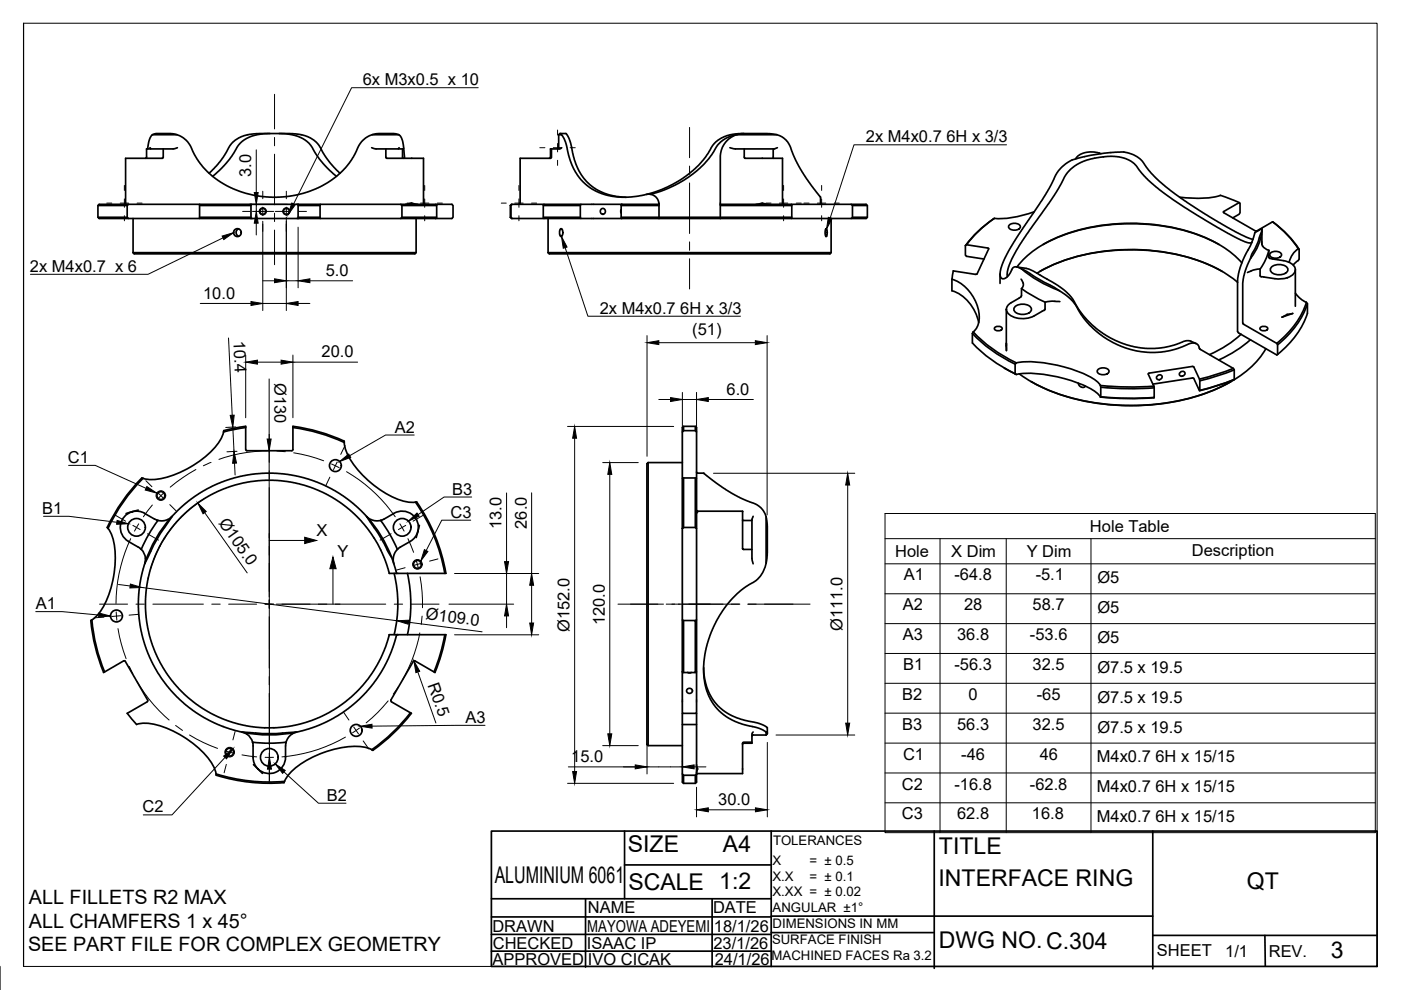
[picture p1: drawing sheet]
<svg xmlns="http://www.w3.org/2000/svg" width="297mm" height="210mm" viewBox="0 0 297 210" stroke-linecap="round" stroke-linejoin="round" font-family="sans-serif">
<!-- layer: Visible -->
<g fill="none" stroke="#000" stroke-width=".36">
<path d="M31.3 31.6l.3-1.9 .7-1.1h5.4l1.2 .6 .9 .9 2 3.6 1.3 1.8 1.9 1.8 1.8 1.3 2.6 1.4 2.6 1 4 .7 3.2 .1 2.3-.2 2.9-.6 2.7-1 2.2-1.2 2-1.4 1.9-1.7 1.7-2.4 1.2-2.5 1.2-1.4 1.6-.8h2.6a8.3 8.3 0 0 1 3.2 .1l.5 .6 .2 .7 .4 3.6M31.8 31.3l.1 .3M32.3 28.6l.8-.3h3.1l1.3 .3M34.6 31.6v1.8l-.2 .2h-7.8v9.5M37.6 31.3l-.9 .3h-5.6v1.8l-.2 .2M45.1 37.4l2.9-2.8 1.2-1.6 1.3-2.2 .9-.9 .9-.6 1.4-.5 3-.5 4.5 .1 2.1 .5 1.4 .8 1.2 1.1 1.3 2.2 1.2 1.6 2.9 2.8M57.2 28.3l-3.3 .1-1.4 .2-1.6 .5a6.2 6.2 0 0 0-3.1 3.5l-1.6 2.2-1.9 1.9M59.2 28.3l4.4 .2 1.6 .4 1.1 .7 1.3 1.2 1.2 2.1 1.2 1.6 2.1 2.2M78.8 31.3l.9 .3h5.6v1.8l.2 .2M78.9 28.6l1.3-.3h3.3l1.1 .3M81.8 31.6v1.8l.2 .2h7.8v9.5M84.6 31.3l-.1 .3"/>
<path d="M116.9 31.6v1.8l-.2 .2h-6.4v9.5M118.4 28.6a.5 .5 0 0 1 .8 .1l.7 1.4 .8 3.2 1 2.6 1.5 2.2 2 1.7 1.2 .8 1.6 .6 3.1 .6h2.5l3.8-.6h.7l.8 .4 .4 .4 .3 .6 .1 .7M118.4 28.6l.3-.3h1.3l.2 .3 .8 1.7 .6 2.8 .7 2.2 1.1 2 1.6 1.8 1.3 1 1.8 .9 2.5 .6 2.1 .2M118.4 28.6l.1 2.7-.3 .3M118.9 28.3l.1 .3M119.1 31.3l-.5 .3h-1.9v1.7l-.2 .2M154.7 31.3l1.2 .3h8.2l.7-.3M156.1 28.6l1.4-.3h5.2l2 .3M156.4 28.5l-1.7 .4-1.4 .8-1.1 1-.8 1.2a22.6 22.6 0 0 1-13.5 9.3M157.7 28.3l-2.8 .3-2.2 .8-1.5 1.3-1.6 2.6-1.2 1.5-2.5 2.1-1.7 1.3-2.6 1.4-2.3 .9-2.3 .7M157.8 31.6v1.8l.1 .2h3.7M161.6 33.6h.1"/>
<path d="M161.6 33.6h4.3v9.5M163.9 31.6l.1 2M229.9 33.2l-1.5 .4a7.8 7.8 0 0 0-5.4 5.2l-1.9 3.4-5.2 7.6-2.1 3.6-1.5 3.3-.3 1.3 .1 .7 .5 .4 .7-.2 .6-.6 .7-1.3 .4-.4h.6l1 .4M232.1 33.5l-1.7 .4-2.1 1-1.2 .9-1 1.1-2.6 4.6-5.9 8.3-2.1 3.3-1.7 3.5-.2 1.1v1M233.1 32.5a5 5 0 0 0-4.8 .8l-.2 .4M233.1 32.5l.3 .1M233.9 33.3l1.5-.2 1.7 .1 1.2 .3 1.3 .6 .9 .6 1.7 2.1 1.2 1.4 2.4 2 2.9 2.1 5.1 3.3 6.5 3.9 3.6 1.8 .8 .2h.7M234 33.2l-1.9 .3M235.5 32.4l1.4-.1a6.2 6.2 0 0 1 6.3 3.3l2.8 3 2.2 1.8 3.5 2.5 8.4 5.2 3 1.6 2.5 1.1M235.5 32.3l-5.6 .9M20.8 43.6h6.2M26.5 43.3h-.1"/>
<path d="M26.6 43.1l-.1 .2M27 46.1h-6.2l.2 .2h32.2M27.2 43.3l-.2 .3v2.5l.2 .2M28.2 53.6h60M28.2 46.3v7.3M42.3 46.3v-.2h10.9v.2M42.3 43.3v.3h10.9M42.3 43.6v2.5M50.6 48.5a.86 .86 0 0 0-.5 .8 .86 .86 0 0 0 .5 .8M53.2 46.3h10M53.2 43.3h10M53.2 43.3h-32.2l-.2 .3v2.5"/>
<path d="M53.2 43.3v2.8M63.2 43.3v3M63.2 46.3h21.8M63.2 43.3h4.7M63.2 46.1h4.7M63.2 43.6h4.7M85 43.3h-17.1v3M85.2 46.1h7.4l-.2 .2h-7.4zM85.2 43.6v2.5M87.2 43.1l-1.2 .2M87.3 43.1l1.3 .2M88.2 46.3v7.3l-.2 .2h-59.6l-.2-.2"/>
<path d="M89.8 43.1l.3 .2M92.4 43.3h-7.4l.2 .3h7.4M92.6 46.1v-2.5l-.2-.3h3.4l.3 .3v2.5l-.3 .2h-3.4M108.2 46.1l.3 .2h23.3M108.2 46.1l.4 .2M108.2 43.6h.1M108.2 43.6v2.5M108.6 43.3l-.3 .3v2.5M110.3 43.1l-.3 .2M115.2 46.1h7.8l.2 .2M115.2 43.6h7.8M115.3 43.3l-.1 .3v2.5l.1 .2"/>
<path d="M116.2 53.6h60M116.2 46.3v7.3M118.8 48.5l.3 .1 .2 .6-.1 .7-.2 .3-.3-.2-.1-.4zM123.2 43.3l-.2 .3v2.5M131.7 43.6h8M131.7 44.4l-.1 .3 .1 .5M131.8 43.3h-23.3l-.3 .3M131.8 43.3l-.1 .3v2.5l.1 .2M131.8 46.3h7.9M131.8 43.3h7.9M139.7 46.3h13M139.7 43.3v3"/>
<path d="M152.7 43.3v2.8h-21M152.7 46.3h29.8a1.74 1.74 0 0 0 1.4-.2h-3.2l-.2 .2M152.7 43.3h29.8a1.74 1.74 0 0 1 1.4 .3v2.5M152.7 43.6h15.2M160.3 43.3l1.3-.2 1.3 .2M165.9 43.1l.3 .2M167.8 43.3v3M167.9 46.1h-15.2v.2M174 43.1v-1.3l-2.2-2.7-1.7-2.6-1.4-2.5-1.3-3.2-.5-.8-.8-.8-1.4-.6h-8.6l-1.1 .5-.9 .7-.7 1-.5 1-.2 1.2v10.3M174 43.1l.2 .2M175.1 48.5l.3 .7-.2 1-.3-.6zM176.2 46.3v7.3l-.2 .2h-59.5l-.3-.2"/>
<path d="M180.5 43.3l.2 .3h3.2M180.7 43.6v2.5M201.8 59.2v2.5M201.8 59.2a8.7 8.7 0 0 1 5.6 9.4l-.6 1.3-.5 .5M202.1 57.4l4.8 .8M202.1 57.4l-.3 1.8M204.7 52.1v2l.2 .2 3.7 .6M204.7 52.1l.2-.2 4.5 .7M207.2 58.1l-.3 .1M209.5 52.6l.1 .2M209.6 52.8l-2.4 5.3M210.8 46.3l-.1 .1a24.2 24.2 0 0 0-6 5.7"/>
<path d="M212 58.1v2M213.9 47.8a1.54 1.54 0 0 1 2.4 .3 1.45 1.45 0 0 1-2.5 0zM215.5 56.6l2.8 .5 6.4 3.7 1.3 1 1.2 1.2 1.7 2.8 2.6 3 3 2.3 2.8 1.4 3.1 1 2.9 .4 3.5-.2 2-.5 2.8-1 .8 .1 1.2 .5M216.5 59.2l.4 .8M216.6 57l1.8 1M216.6 57a26 26 0 0 0 8 4.6M218.4 58l6.2 3.7M219.3 44.9a20.8 20.8 0 0 1-8.5 1.4 24.2 24.2 0 0 0-5.9 5.6M219.9 57.9a40.8 40.8 0 0 1 25.3-4.7 33.1 33.1 0 0 1 17.2 6.6M220.4 57.6a42 42 0 0 1 25.7-4.2 36.8 36.8 0 0 1 13.1 4.2M221.1 51.9a41.6 41.6 0 0 1 28.6-3.4 33 33 0 0 1 8.8 3.4M258.8 41.4a20.4 20.4 0 0 1-8.7 .4"/>
<path d="M258.8 41.4l3.9 1.6M259.4 44.9l3.3-1.9 .2 .1v2l-.2 .3-1.3 .8M259.4 45.1l6.7 3.9M259.4 44.9v.2M262.4 59.9v10.4l.7 .6M263.3 55.7a25.6 25.6 0 0 0-13.3-7.2 41.8 41.8 0 0 0-27.9 2.8 18.8 18.8 0 0 0-6.5 5.3M264.6 53l-.9 1.8-.8 2-.5 2.1v1M264.6 53l.9-1.9 .5-1.8 1.5-.8v.6l-.3 .7a13.9 13.9 0 0 1-1.8 4.2l-1.3 3.2-.5 2.1-.1 9.2 .1 .2 7.1 4.1 .2 .3v2.1l-.2 .1-7.6-4.4M266.2 48.9h.3M267.2 57v1.5l.8 .2M267.5 51.3l.1 .7a1.83 1.83 0 0 0 1.4 1.1v1.5l.2 .2M267.5 49.1a10.9 10.9 0 0 1-2.3 5.6"/>
<path d="M267.5 48.6v3.2M269 53.1l-.6 1.7-1.2 2.2-1.2 .2-1.5 .6M269.3 54.8l.4 .1M269.3 53.7a1.54 1.54 0 0 1 2.4 .3 1.45 1.45 0 0 1-2.5 0zM269.5 56.7a2.45 2.45 0 0 1 3.5 .3 1.53 1.53 0 0 1-1.8 1.3 1.53 1.53 0 0 1-1.9-1.3zM269.7 54.9a8.4 8.4 0 0 1 4.1 1 1.48 1.48 0 0 1 .8 1.4 1.48 1.48 0 0 1-1.1 1.3l-1.6 .5a11.6 11.6 0 0 1-4-.4M269.8 47a22.5 22.5 0 0 1 5.5 5.8M270 47.2l-.2-.2-3.3 2M270 47.1a22.7 22.7 0 0 1 5.5 5.8M274.6 57.2v7.7M275.3 52.8l.1 .1M275.3 52.8l-1.2 1.1-.8 1.7"/>
<path d="M275.4 52.9v2l-1.2 1.3M201.8 61.7a8.9 8.9 0 0 1 5.7 6.7M206.2 70.7v2a29.8 29.8 0 0 0 9 6.5M206.2 70.7a29.8 29.8 0 0 0 9 6.5M206.3 70.4l-.1 .3M206.3 70.4a29.6 29.6 0 0 0 9.2 6.5M210.9 69.5l.8-.3a.6 .6 0 0 1 .7 .6l-.7 .3a.6 .6 0 0 1-.8-.6zM212.9 78l2.6 1.4M213.4 72.8v1.5zM213.4 65.6v7.8M214.4 64.2l-.6 .5-.4 .9M215.1 65.1a2.45 2.45 0 0 1 3.6 .3 1.53 1.53 0 0 1-1.9 1.3 1.53 1.53 0 0 1-1.8-1.3z"/>
<path d="M215.5 79.4l-.3-.1v-2.1l.1-.1a14.1 14.1 0 0 1 6.8-.1 25 25 0 0 1 10.6 3.9l.6 .8 1 .1 5.2 .3 5.2-.2M215.5 79.4a26.8 26.8 0 0 1 13.4 1.9l2.6 1.3a4.7 4.7 0 0 1 1.8 1.6M216.6 61.2l-.1 1.7-2.1 1.3M216.9 60a1.13 1.13 0 0 1-.3 1.2l2.3 1.5 2.7 1.4 1.2-.2h1.9M221.6 64.1v1.5l-.6 .4a6.1 6.1 0 0 1-6.1 1.2 2.14 2.14 0 0 1-1.5-1.6M224.6 61.7l1.5 1 1.2 1 2.6 3.9 1.9 2.1 2.1 1.7 2.2 1.3 3.7 1.4 2.1 .5 1.9 .1h2.2l1.8-.3 2-.6 2.6-1h1.1l.5 .3 .4 1 7.1 4 .2 .3v2.1l-.2 .1M232.7 78.4a1.54 1.54 0 0 1 2.4 .3 1.45 1.45 0 0 1-2.5 0zM243.6 79.1l9.4-1.4 1.3 2.7 .1 2.4-1.4-2.7-8.6 1.3M243.6 79.1l-.1 .2 1.1 2.6M245.4 79.7a.54 .54 0 0 1 .6-.2 .54 .54 0 0 1 .4 .6 .55 .55 0 0 1-.8 .4 .55 .55 0 0 1-.2-.8zM250.2 79a.54 .54 0 0 1 .7-.3 .54 .54 0 0 1 .3 .7 .55 .55 0 0 1-.8 .4 .55 .55 0 0 1-.2-.8zM261.5 78.1l-3.1 1.1-4.1 1.2"/>
<path d="M261.7 78.4l-4 1.4-3.3 .9M263.1 70.9a23.2 23.2 0 0 1-6.7 4.3M265.1 72a25.8 25.8 0 0 1-6.7 4.3M267.2 69.5l.8-.3a.6 .6 0 0 1 .7 .6l-.7 .3a.6 .6 0 0 1-.8-.6zM268.4 73.9a22.6 22.6 0 0 1-12 9.2 48.2 48.2 0 0 1-36.3-1.4l-4-2.4M272.9 66.6l-1.1 .6 2.3-.7-1.1 .1M274.6 62.2l1.1 1.1 1.4 1a5.1 5.1 0 0 1-.6 4 20.2 20.2 0 0 1-5.6 6.8M277 64.1a18.7 18.7 0 0 1-6.3 8.7M277.2 64.4a18.8 18.8 0 0 1-6.3 8.7M47.4 91.6v-.3l.7-.2 4-.7v4.9l.3 .3h9.4l.3-.3v-4.9a34.6 34.6 0 0 1 10.9 3.2v.2M47.4 91.6a11.8 11.8 0 0 1-4.9 6 19.3 19.3 0 0 1-10.6 4.1l-1.6-.3M52.1 90.6l-4.7 1"/>
<path d="M62.1 90.6a37.8 37.8 0 0 1 10.9 3.2M73 93.8a11.8 11.8 0 0 0 3.8 6.8 19.3 19.3 0 0 0 9.7 5.9l1.8-.1a36.4 36.4 0 0 1 6.2 15.2M137.4 98.1v60M137.4 98.1l-.2 .2v59.5l.2 .3h7.3M137.4 98.1h7.3M144.7 91.6l.2-.3h2.5l.3 .3v9.8M144.9 90.4v.9M147.4 90.4v.9M147.7 91.6v-1l-.3-.2h-2.5l-.2 .2v10.8M218.6 80.9a45.5 45.5 0 0 0 28.8 4.6 38.2 38.2 0 0 0 13.6-4.6M228.6 81.2l.1 .4 .5 .4 .5 .1 .4-.2M233.3 81.8v2.4"/>
<path d="M233.3 84.2l6.2 .3 5.2-.2M233.4 84.1l6.2 .3 5.1-.1M233.4 82.1l6.2 .3 5.1-.2M244.6 81.9l.1 2.4M261.5 80.6l-3.1 1.1-4.1 1.1M261.7 80.4l-4 1.5-3.3 .9M22.7 111.8l.2 .2M22.9 112a11.8 11.8 0 0 1 1.5 7.7 19.3 19.3 0 0 1-3.7 10.7l-1.2 1M28 108.5a3.4 3.4 0 0 0-2.5 2.9 3.4 3.4 0 0 0 1.7 3.4l2.1 1.2M28 108.5l-1.3 .4M28 108.5h.1M28 108.5l1.4-.1 1.3 .4"/>
<path d="M29.3 108.2l-1.3 .3M29.3 116l.5 .3M29.8 116.3l.2 .2M30 116.5l.6 1 .2 .9M30.1 101.3l.2 .1a37.7 37.7 0 0 0-7.4 10.6M30.1 101.3a38 38 0 0 0-7.4 10.5M30.6 108.9l2.7 1.4M30.8 118.4l-.1 1.1M32 116.9l-1.3 2.5-.8 2.9-.4 2.8-.2 3.7 .2 2.2 .6 3.4 .9 3.1 1.4 3.3 1.1 1.9 2 2.9 2 2.2 2.5 2.2 2.6 1.7 2.8 1.6 2.8 1.1 3.2 .9M33.2 110.3l.3 .1M33.5 110.3a29.5 29.5 0 0 0-3.6 6.2M33.9 115.8l-1.2 2.6-1 2.9-.6 2.8-.3 3.1 .1 3.1 .4 2.8 .6 2.5 1 2.6 1 2.3 1.7 2.6 1.4 1.8 2.4 2.6 2.3 1.8 2.3 1.5 2.4 1.3 2.9 1.1 4.5 .9 4.8 .2 4.5-.7 4.5-1.4 3.2-1.7 2.4-1.7 2.3-2 1.6-1.7 1.9-2.5 1.3-2.3 1.4-3.1 .8-2.6h12a38.6 38.6 0 0 1-2.3 8l-4.2-2.5"/>
<path d="M33.9 115.8l2.1-3.4 2.1-2.5 3.4-2.9 3.2-2.1 3.5-1.5 3.5-1 4-.6 3.8 .1 3.9 .7 3.2 1 3.8 1.8 3.1 2.1 3.1 3 2.7 3.6 2 3.7 1.2 3.8h1.6M36.4 109.6l3.5-3.3 2.2-1.6 3-1.7 2.5-1 3.4-1 2.1-.4 3.1-.3 3.7 .1 2.7 .5 2.7 .7 3 1.1 2.9 1.4 2.3 1.6 2 1.6 2.3 2.3M36.4 109.6l-2.8 4.1-1.6 3.2M36.4 109.5a27.8 27.8 0 0 0-5.7 9.9M36.5 109.5l-.3 .2a2.94 2.94 0 0 1-2.7 .6M77.7 109.5l.3 .2a2.95 2.95 0 0 0 2.7 .6 29.8 29.8 0 0 1 3.5 6.2M77.8 109.6l.8 1.2a46.6 46.6 0 0 1 4.2 7l.5 1.1 .8 2.7M77.8 109.5a27.8 27.8 0 0 1 5.2 8.6M80.9 110.3l-.2 .1M83.5 108.9l-2.5 1.4M83.6 108.8a3.4 3.4 0 0 1 3.7 .3 3.4 3.4 0 0 1 1.3 3.5M84.2 116.5a2.84 2.84 0 0 0-.8 2.7l.1 .3"/>
<path d="M84.4 116.3l-.2 .2M88.1 106.5a37.7 37.7 0 0 1 6.2 15.1M88.6 112.7l-.4 1.3M88.6 112.7h.1M88.6 112.7l-.4 .8-.8 1-3 1.8M88.9 111.4l-.3 1.3M144.7 101.4l.2-.1v10.5l-.2 .2zM144.7 112v19.4M144.9 111.8h2.5l.3 .2v19.4M144.9 101.3h2.5M147.4 111.8v-10.5l.3 .1v10.6M147.7 108.2l.2 .3-.2 .4"/>
<path d="M147.7 100.1l.2 .2M147.7 108.2l.2 .2M147.9 100.3h1.3l2.7 2.2 3.1 2 2.2 1.2 3.3 1.3 1.2 1.1 .7 1.5v9.8l-.2 .8-.6 1.4-1 1.2-2.4 1.6-1.8 1.4-2.2 2.3-1.6 2.3-1.3 2.5-1 2.5-.8 3.3-.3 2.5v2.4l.6 2.8 .9 2 1.4 1.9 1.9 1.6 1.9 1.1 2 .7 2.5 .5 1.4 .6 .6 .5v.5M147.9 108.4l9.5 .1M157.4 108.5v7.9l2 .1M157.4 110.3l2 .1M157.4 108.5h.1M159.7 109.5l-.3 .6v8.4l.3 1M162.4 109.6l.3 2v5.6l-.3 2.2M83.6 121.6a27.3 27.3 0 0 1 0 13M84.1 121.6h10.5M84.4 134.6h-.3l-1.2 3.7-2.1 4.2-2.1 3-2.6 2.8-2.8 2.3-3.2 2-3.4 1.5-3.9 1.2"/>
<path d="M86.4 121.6a30 30 0 0 1 0 13M94.3 134.6a37.7 37.7 0 0 1-2.3 7.8M144.7 131.4l.2 .2v11l-.2-.1zM144.9 131.6h2.5v11h-2.5M147.4 131.6l.3-.2v11.1l-.3 .1M26.2 140.1l-4.2 2.5a35.6 35.6 0 0 1-2.7-11.1l.2-.1a38 38 0 0 0 2.7 11M26.2 140.1l.4 .1 4.7 8.4-4.3 2.6M27 151.2l2 2.4a10.9 10.9 0 0 1 7.6 1.3 19.5 19.5 0 0 1 8.7 7.7l.5 1.5M51.3 155.2l.3 .1a2.97 2.97 0 0 1 2 2.1M51.4 155.3h1.5a67.8 67.8 0 0 0 9.9 0M51.4 155.2a27.8 27.8 0 0 0 11.4 0M53.6 157.4v.2"/>
<path d="M53.6 157.6l.1 .5M53.7 158.2v2.4M60.5 158.2v2.4M60.6 157.4a29.5 29.5 0 0 1-7 0M60.6 157.4v.7M61.9 155.7l-.7 .5-.5 1.2M62.9 155.2l-1.1 .5M78.8 159l.3 .1M78.8 158.9a11.8 11.8 0 0 0-7.8-.1 19.3 19.3 0 0 0-9.9 5.6l-.8 1.3M82.9 148.4l.1 .4M83 148.8l4 2.3M87 151.1l.2 .1"/>
<path d="M87 151.1a37.7 37.7 0 0 1-8.2 7.9M87.2 151.2a38 38 0 0 1-8.2 7.9M88 140.1l-.4 .1-4.7 8.2M144.7 142.5v8.7h3v-8.7M144.7 151.2v14.6l.2 .3M144.7 153.6h3M145.8 142.6l.2 .1 .6-.1M147.7 151.2v14.6l-.3 .3M149.2 141.6l.2 2.5 .5 1.8 1.1 2.3 1.2 1.4 1.5 1.3 2.5 1.3 1.7 .5 2.8 .6 1.3 .5 .7 .5v1.1l-.3-.1M159.4 157.4h-1.8l-.2 .1v5.5M159.7 155.2l-.3 .4v2h-1.7l-.3 .2M162.4 155.8h-2.7l-.3 .3"/>
<path d="M162.7 155.4l-.3 .4M45.8 164.1v.1a34.1 34.1 0 0 0 14.4 1.7l.1-.2M45.8 164.1a37.8 37.8 0 0 0 14.5 1.6M53.7 160.6l.2 1.3 .8 1.1M53.7 162.1l1 1M54.7 163.1l.9 .9M60.5 160.6a3.4 3.4 0 0 1-2.1 3.1 3.4 3.4 0 0 1-3.7-.7M144.7 164.1l.2 .3v1.7M144.9 164.4h2.5M144.9 166.1h2.5M147.7 162.1l.2 .9-.2 1M147.7 164.1l-.3 .3v1.7"/>
<path d="M157.4 163.1v.9h-9.5l-.2 .3M157.4 163v.1"/>
<circle cx="50.3" cy="49.3" r=".82"/>
<circle cx="55.7" cy="44.8" r=".62"/>
<circle cx="60.7" cy="44.8" r=".62"/>
<circle cx="127.8" cy="44.8" r=".59"/>
<circle cx="71.1" cy="98.7" r="1.26"/>
<circle cx="28.9" cy="111.8" r="1.87"/>
<circle cx="34.1" cy="105.1" r=".84"/>
<circle cx="85.3" cy="111.8" r="1.87"/>
<circle cx="88.5" cy="119.7" r=".84"/>
<circle cx="24.7" cy="130.6" r="1.26"/>
<circle cx="48.7" cy="159.5" r=".84"/>
<circle cx="75.5" cy="154.9" r="1.26"/>
<circle cx="146.2" cy="146.5" r=".59"/>
<circle cx="57.1" cy="160.6" r="1.87"/>
</g>
<!-- layer: Visible Narrow -->
<g fill="none" stroke="#000" stroke-width=".21">
<circle cx="55.7" cy="44.8" r=".77"/>
<circle cx="60.7" cy="44.8" r=".77"/>
<circle cx="34.1" cy="105.1" r="1.03"/>
<circle cx="88.5" cy="119.7" r="1.03"/>
<circle cx="48.7" cy="159.5" r="1.03"/>
</g>
<!-- layer: TITLEBLOCK -->
<g fill="none" stroke="#000" stroke-width=".36">
<path d="M104.2 176.2h187.8v28.7h-187.8zM132.4 176.2v14.4M163.5 176.2v28.7M198.1 176.2v29.1M244.4 176.2v29.2M104.2 190.6h59.3M104.2 194.4h59.3M104.2 198.1h59.3M124.1 190.6v14.4M132.4 183.4h31.1M151 190.6v14.4M163.5 194.2h80.9"/>
<path d="M163.5 197.7h34.6M244.4 198.3h47.6M268.2 198.3l.1 6.5M104.2 201.7h59.3"/>
</g>
<!-- layer: Smart Centers -->
<g fill="none" stroke="#000" stroke-width=".21">
<path d="M58.2 20v7.3M26.4 39.3v1.1M58.2 29.1v1.8M58.2 32.7v10.7M90 39.3v1.1M110 39.3v1.1M114.4 31.3h1.1M117.3 31.3h1.8M118.2 27.6v1M118.2 30.4v1.8M118.2 34v1.1M120.9 31.3h1.1"/>
<path d="M146.2 27v6.4M146.2 35.2v1.8M146.2 38.8v10.7M166.1 39.3v1.1M174.2 39.3v1.1M22.6 43.1h1.1M25.5 43.1h1.8M26.4 42.2v1.8M26.4 45.7v1.1M29.1 43.1h1M51.4 44.8h1.6M54.8 44.8h3.2"/>
<path d="M55.7 40.5v1.6M55.7 43.9v1.8M55.7 47.5v1.6M58.2 45.2v1.8M58.2 48.8v7.3M58.4 44.8h3.2M60.7 40.5v1.6M60.7 43.9v1.8M60.7 47.5v1.6M63.4 44.8h1.6M86.3 43.1h1.1M89.2 43.1h1.7"/>
<path d="M90 42.2v1.8M90 45.7v1.1M92.7 43.1h1.1M106.3 43.1h1M109.1 43.1h1.8M110 42.2v1.8M110 45.7v1.1M112.7 43.1h1.1M146.2 51.3v1.8M146.2 54.9v6.4M162.4 43.1h1.1M165.2 43.1h1.8"/>
<path d="M166.1 42.2v1.8M166.1 45.7v1.1M168.8 43.1h1.1M170.5 43.1h1M173.3 43.1h1.8M174.2 42.2v1.8M174.2 45.7v1.1M176.9 43.1h1M41.5 99.6l-2.8 1.7-2.6 2M44.7 98l-1.6 .8M56.9 95.6h-1.2a30.8 30.8 0 0 0-9.3 1.8M57.1 92.1v5.9"/>
<path d="M57.1 99.8v1.8M58.7 95.6l1.8 .2M62.3 96a31 31 0 0 1 6.3 1.7M70.3 98.4l1.6 .7M71.5 98l-.8 1.6M73.2 94.5l-1 1.8M24.3 109.1l2.3 1.4M27.7 114.2a32.8 32.8 0 0 0-3.1 13.7M28.2 111.4l1.5 .9M29.4 111.1l-.9 1.5M30.9 101.9l1.3 1.3M31.3 113.2l2.3 1.3"/>
<path d="M32.3 107.1l-1.9 2.5M33.5 104.5l1.3 1.2M34.8 104.5l-1.3 1.2M36 107l1.3 1.3M57.1 103.4v10.7M57.1 115.9v1.8M57.1 119.5v5.9M69.9 101.2l-.9 1.8M73.5 100a32.4 32.4 0 0 1 10.3 9.6M82.9 113.2l-2.3 1.3M84.8 111.1l.9 1.5M86 111.4l-1.5 .9"/>
<path d="M86.5 114.2l1.2 2.9M88.2 118.8l.5 1.7M89.3 119.4l-1.7 .5M89.9 109.1l-2.3 1.4M92.9 118.5l-1.8 .5M21.1 128.1h6M22 130.8l-2 .2M24.6 129.7l.2 1.8M25 133.3a32.7 32.7 0 0 0 1.7 6.4M25.6 130.5l-1.8 .2M28.8 128.1h1.8M29.4 130.3l-2 .1"/>
<path d="M32.4 128.1h10.7M44.9 128.1h1.8M48.5 128.1h5.9M56.2 128.1h1.8M57.1 127.2v1.8M57.1 130.8v10.9M59.8 128.1h5.9M67.5 128.1h1.8M71.1 128.1h10.7M83.6 128.1h1.8M85.9 120.4l-1.8 .5M87.1 128.1h6"/>
<path d="M89 134.2l-.2 1.2a32.2 32.2 0 0 1-3.5 8.8M89.1 122.3a31.8 31.8 0 0 1 .5 6.6M89.5 130.6l-.2 1.8M131 128.1h9.7M141.2 128.1h15.7M158.5 128.1h13.2M27.4 141.3l.8 1.6M29 144.5l.7 1a31.7 31.7 0 0 0 6.2 7.2M37.2 153.8l1.5 1.1M40.2 155.8a31.8 31.8 0 0 0 5.9 2.9M47.8 159.2l1.8 .5M48.9 158.6l-.4 1.7"/>
<path d="M49.8 155.1l-.4 1.8M57.1 143.4v1.8M57.1 147v10.9M57.1 159.7v1.8M72.8 151l1.2 1.7M73.2 156.3a32.1 32.1 0 0 1-13.4 4.2M75 154.1l1 1.5M76.2 154.4l-1.4 1M77 157.1l1.2 1.7M82.3 148.6a30.3 30.3 0 0 1-4.7 4.7M84.4 145.7l-1 1.5M48 162.1l-.5 1.7"/>
<path d="M51.3 160.1l3.1 .4M57.1 163.3v2.7M58 160.6h-1.8"/>
</g>
<!-- layer: FD_Dimensions -->
<g fill="none" stroke="#000" stroke-width=".21">
<path d="M54.3 31.8v9M52.8 43.3h8.1M53.5 44.8h2.3M54.3 43.3v1.5M54.3 47.3v2.5M55.7 59.5h2.5M55.7 46.9v18.9M60.7 46v19.8M60.7 59.5h2.5M63.2 48.2v12.8M65.7 59.5h9.1M42.5 64.3h10.7"/>
<path d="M48.5 71.7l.7 16.3M52.1 75.3v13.3M54.6 76.8h5M55.7 64.3h5M62.1 75.3v13.3M62.1 76.8h13.7M63.2 64.3h2.5M137.2 71.2v25.5M139.7 72.7h20.4M162.6 71.2v38M49.4 90.5l.2 5.2M49.7 98.2l.1 2.5"/>
<path d="M50 90.5l-2.1 .1M50.2 95.7l-2.1 .1M57.1 80.3v12.8M57.1 95.6v65M120.3 90.4h22.5M121.8 92.9v70.7M127.8 98.1h7.5M139.7 84.7h2.5M144.7 83.2v80.9M144.7 84.7h3M147.7 83.2v78.6M150.2 84.7h9.5"/>
<path d="M43.2 105.8a26.3 26.3 0 0 0-11.3 14.8M43.4 108.7l9 12.8M107.4 104.5v14.6M112.7 104.5v17.1M129.3 100.6v55M151.3 100.3h29.9M179.7 102.8v50.5M25.1 123.9l2.5 .3M30.1 124.6l54 7M86.6 131.9l15.6 2.1M95.2 128.1h13.7M96.4 121.6h17.8"/>
<path d="M96.4 134.6h17.8M107.4 121.6v6.5M107.4 130.6v2.5M112.7 124.1v8M88.6 142.5l3.8 10.8M127.8 158.1h7.5M137.2 157.7v6.4M162.7 157.4v15.8M164.5 155.8h16.7M57.1 163.1v2.5M120.3 166.1h22.5M120.5 162.6h24.2"/>
<path d="M147.2 162.6h2.5M147.7 166.9v6.3M150.2 171.7h10"/>
</g>
<g fill="#000" stroke="#000" stroke-width=".21">
<path d="M54.3 44.8l.4 2.5h-.8zM53.9 40.8h.8l-.4 2.5zM58.2 59.1l2.5 .4-2.5 .4zM63.2 59.5l2.5-.4v.8zM53.2 63.9l2.5 .4-2.5 .5zM52.1 76.8l2.5-.4v.8zM59.6 76.4l2.5 .4-2.5 .4zM60.7 64.3l2.5-.4v.9zM137.2 72.7l2.5-.5v.9zM160.1 72.2l2.5 .5-2.5 .4zM48.8 88.1l.9-.1-.3 2.5zM49.6 95.7l.5 2.5h-.8z"/>
<path d="M56.6 93.1h.9l-.4 2.5zM121.8 90.4l.4 2.5h-.8zM142.2 84.3l2.5 .4-2.5 .4zM147.7 84.7l2.5-.4v.8zM41.9 106.7l1.8 1.8-.6 .4zM107 119.1h.8l-.4 2.5zM129.3 98.1l.4 2.5h-.8zM179.7 100.3l.4 2.5h-.8zM27.6 123.8l2.5 .8-2.6 .1zM84.1 131.6l2.6-.1-.1 .8zM107.4 128.1l.4 2.5h-.8zM112.3 132.1h.8l-.4 2.5z"/>
<path d="M112.7 121.6l.4 2.5h-.8zM87.8 140.1l1.2 2.2-.8 .3zM128.9 155.6h.8l-.4 2.5zM179.3 153.3h.8l-.4 2.5zM57.1 160.6l.5 2.5h-.9zM121.4 163.6h.8l-.4 2.5zM134.7 162.2l2.5 .4-2.5 .4zM144.7 162.6l2.5-.4v.8zM147.7 171.7l2.5-.4v.8zM160.2 171.3l2.5 .4-2.5 .4z"/>
</g>
<!-- layer: BORDER -->
<path d="M5 4.9h287v200h-287" fill="none" stroke="#000" stroke-width=".21"/>
<path d="M5 4.9v200M0 204.9v5" fill="none" stroke="#000" stroke-width=".25"/>
<!-- layer: Hole Notes -->
<path d="M47.1 50.1l2.4-.8-2 1.5zM61.9 43l.7 .4-1.5 2.1zM119 50.1l1.2 2.3-.8 .2zM175.6 46.1l.8 .2-1.2 2.3z" fill="#000" stroke="#000" stroke-width=".21"/>
<path d="M101.4 18.6h-26.9l-12.2 24.6M213.4 30.7h-32.3l-5.1 15.5M47.3 50.4l-15.9 7.8h-24.9M119.8 52.5l4.9 14.5h32.3" fill="none" stroke="#000" stroke-width=".21"/>
<!-- layer: Origin Marker -->
<path d="M57.1 113.1v13.5M57.1 114.6h7.5M58.6 128.1h13.5M70.6 120.6v7.5" fill="none" stroke="#000" stroke-width=".21"/>
<path d="M64.6 113.9l2.5 .7-2.5 .6zM70.6 118.1l.7 2.5h-1.4z" fill="#000" stroke="#000" stroke-width=".21"/>
<!-- layer: Hole Tables -->
<g fill="none" stroke="#000" stroke-width=".21">
<path d="M187.6 108.9h104v67.6h-104zM187.6 114.2h104M187.6 119.5h104M199.3 114.2v62.3M213.3 114.2v62.3M231.3 114.2v62.3M187.6 125.9h104M187.6 132.2h104M187.6 138.5h104M187.6 144.9h104M187.6 151.2h104M187.6 157.6h104"/>
<path d="M187.6 163.9h104M187.6 170.2h104"/>
</g>
<!-- layer: HoleIds -->
<path d="M72 97.9l1.9-1.6 .5 .7zM24.8 110.3l2.4 .8-2.5 .1zM31.1 103.2l2.2 1.4-2.5-.7zM86.6 110.5l1.8-1.7 .5 .6zM90 116.5l.7 .4-1.5 2zM21 130l2.5 .6-2.6 .2zM76.4 154l2.5-.4v.8zM47.4 160.3l2-1.6-1.4 2.2zM58.4 162l2.1 1.4-.6 .6z" fill="#000" stroke="#000" stroke-width=".21"/>
<path d="M14.5 98.7h5.7l10.8 4.8M87.8 92.2h-6.1l-7.6 4.4M9.2 109.5h5.4l10.2 1.2M99.8 110.3h-6.1l-3.3 6.4M100 105.4h-5.9l-5.5 3.7M7.6 129.7h5.6l7.8 .7M102.8 153.8l-23.9 .2M47.7 160.6l-11.2 12.2h-6.1M60.2 163.7l7.3 6.6h5.9" fill="none" stroke="#000" stroke-width=".21"/>
<g font-size="4.9">
<text x="133.1" y="180.7">SIZE</text>
<text x="153.3" y="180.7">A4</text>
<text x="199.1" y="181">TITLE</text>
<text x="104.9" y="187.3">ALUMINIUM 6061</text>
<text x="133.2" y="188.7">SCALE 1:2</text>
<text x="199" y="188">INTERFACE RING</text>
<text x="264.4" y="188.6">QT</text>
<text x="199" y="201">DWG NO.C.304</text>
<text x="282.2" y="203.2">3</text>
</g>
<g font-size="4.2">
<text x="6.1" y="191.6">ALL FILLETS R2 MAX</text>
<text x="6.1" y="196.7">ALL CHAMFERS 1 x 45°</text>
<text x="5.9" y="201.7">SEE PART FILE FOR COMPLEX GEOMETRY</text>
</g>
<g font-size="3.5">
<text x="76.9" y="18.1">6x M3x0.5 x 10</text>
<text x="183.6" y="30.2">2x M4x0.7</text>
<text x="200.7" y="30.2">6H x 3/3</text>
<text x="53.3" y="37.5" transform="rotate(-90 53.3 37.5)">3.0</text>
<text x="6.3" y="57.7">2x M4x0.7 x 6</text>
<text x="69.1" y="58.5">5.0</text>
<text x="43.1" y="63.3">10.0</text>
<text x="127.1" y="66.5">2x M4x0.7</text>
<text x="144.2" y="66.5">6H x 3/3</text>
<text x="146.8" y="70.9">(51)</text>
<text x="49.5" y="72.2" transform="rotate(87 49.5 72.2)">10.4</text>
<text x="68.2" y="75.7">20.0</text>
<text x="58.2" y="81.2" transform="rotate(90 58.2 81.2)">Ø130</text>
<text x="154.1" y="83.7">6.0</text>
<text x="83.7" y="91.8">A2</text>
<text x="14.4" y="98.2">C1</text>
<text x="95.9" y="104.9">B3</text>
<text x="9" y="109">B1</text>
<text x="46.2" y="110.8" transform="rotate(55 46.2 110.8)">Ø105.0</text>
<text x="67.1" y="113.6">X</text>
<text x="95.5" y="109.8">C3</text>
<text x="106.4" y="112.1" transform="rotate(-90 106.4 112.1)">13.0</text>
<text x="111.7" y="112.1" transform="rotate(-90 111.7 112.1)">26.0</text>
<text x="231.1" y="112.8">Hole Table</text>
<text x="71.6" y="118.1">Y</text>
<text x="189.8" y="118.1">Hole</text>
<text x="201.7" y="118.1">X Dim</text>
<text x="217.7" y="118.1">Y Dim</text>
<text x="252.7" y="117.8">Description</text>
<text x="191.7" y="123.1">A1</text>
<text x="202.4" y="123.1">-64.8</text>
<text x="219.6" y="123.1">-5.1</text>
<text x="232.7" y="123.6">Ø5</text>
<text x="7.6" y="129.2">A1</text>
<text x="90.2" y="131.3" transform="rotate(7 90.2 131.3)">Ø109.0</text>
<text x="191.4" y="129.4">A2</text>
<text x="204.4" y="129.4">28</text>
<text x="218.9" y="129.4">58.7</text>
<text x="232.7" y="130">Ø5</text>
<text x="120.7" y="134" transform="rotate(-90 120.7 134)">Ø152.0</text>
<text x="128.2" y="132.6" transform="rotate(-90 128.2 132.6)">120.0</text>
<text x="178.6" y="133.8" transform="rotate(-90 178.6 133.8)">Ø111.0</text>
<text x="191.4" y="135.7">A3</text>
<text x="202.9" y="135.7">36.8</text>
<text x="218.4" y="135.7">-53.6</text>
<text x="232.7" y="136.3">Ø5</text>
<text x="191.5" y="142.1">B1</text>
<text x="202.4" y="142.1">-56.3</text>
<text x="218.9" y="142.1">32.5</text>
<text x="232.7" y="142.6">Ø7.5 x 19.5</text>
<text x="90.6" y="145.2" transform="rotate(71 90.6 145.2)">R0.5</text>
<text x="191.3" y="148.4">B2</text>
<text x="205.4" y="148.4">0</text>
<text x="219.8" y="148.4">-65</text>
<text x="232.7" y="149">Ø7.5 x 19.5</text>
<text x="98.7" y="153.3">A3</text>
<text x="191.3" y="154.7">B3</text>
<text x="202.9" y="154.7">56.3</text>
<text x="218.9" y="154.7">32.5</text>
<text x="232.7" y="155.3">Ø7.5 x 19.5</text>
<text x="121.1" y="161.6">15.0</text>
<text x="191.5" y="161.1">C1</text>
<text x="203.8" y="161.1">-46</text>
<text x="220.4" y="161.1">46</text>
<text x="232.6" y="161.6">M4x0.7 6H x 15/15</text>
<text x="191.2" y="167.4">C2</text>
<text x="202.4" y="167.4">-16.8</text>
<text x="218.4" y="167.4">-62.8</text>
<text x="232.6" y="167.9">M4x0.7 6H x 15/15</text>
<text x="30.2" y="172.3">C2</text>
<text x="69.3" y="169.8">B2</text>
<text x="152.3" y="170.7">30.0</text>
<text x="191.2" y="173.8">C3</text>
<text x="202.9" y="173.7">62.8</text>
<text x="218.8" y="173.7">16.8</text>
<text x="232.6" y="174.3">M4x0.7 6H x 15/15</text>
<text x="104.4" y="197.5">DRAWN</text>
<text x="124.5" y="197.6">MAYOWA ADEYEMI</text>
<text x="124.6" y="193.6">NAME</text>
<text x="151.2" y="193.6">DATE</text>
<text x="151.4" y="197.5">18/1/26</text>
<text x="104.5" y="201.2">CHECKED</text>
<text x="124.4" y="201.1">ISAAC IP</text>
<text x="151.3" y="201.3">23/1/26</text>
<text x="245.3" y="202.8">SHEET</text>
<text x="259.8" y="202.8">1/1</text>
<text x="269" y="202.9">REV.</text>
<text x="104.4" y="204.6">APPROVED</text>
<text x="124.7" y="204.5">IVO CICAK</text>
<text x="151.5" y="204.7">24/1/26</text>
</g>
<g font-size="2.8">
<text x="163.9" y="179.1">TOLERANCES</text>
<text x="163.8" y="183.4">X</text>
<text x="171.6" y="183.4">= ± 0.5</text>
<text x="163.8" y="186.7">X.X</text>
<text x="163.8" y="190">X.XX = ± 0.02</text>
<text x="171.6" y="186.7">= ± 0.1</text>
<text x="163.8" y="196.8">DIMENSIONS IN MM</text>
<text x="163.8" y="193.4">ANGULAR ±1°</text>
<text x="163.6" y="203.5">MACHINED FACES Ra 3.2</text>
<text x="163.7" y="200.1">SURFACE FINISH</text>
</g>
</svg>
